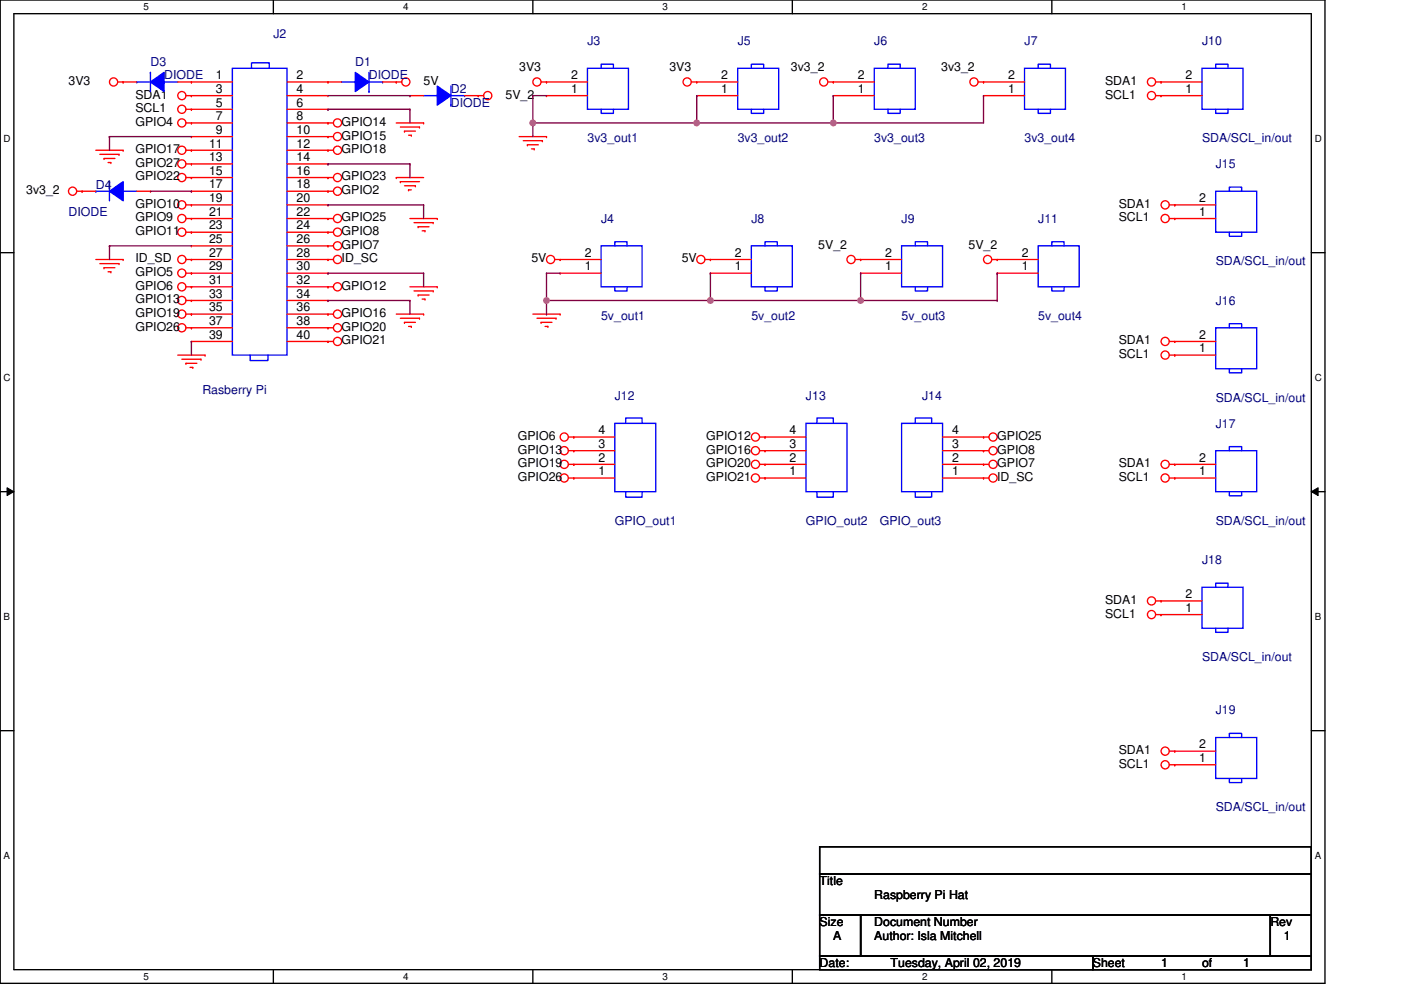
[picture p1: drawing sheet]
<svg xmlns="http://www.w3.org/2000/svg" width="297mm" height="210mm" viewBox="0 0 297 210" stroke-linecap="round" stroke-linejoin="round" font-family="sans-serif">
<path d="M0 0h280.9v208.5h-280.9zM2.9 2.9h275.1v202.7h-275.1z" fill="none" stroke="#000" stroke-width=".29"/>
<g fill="#fff">
<path d="M30.4 .3h1.2v2.3h-1.2z"/>
<path d="M30.4 205.9h1.2v2.3h-1.2z"/>
</g>
<path d="M58 0v2.9M58 205.6v2.9" fill="none" stroke="#000" stroke-width=".29"/>
<g fill="#fff">
<path d="M85.5 .3h1.1v2.3h-1.1z"/>
<path d="M85.5 205.9h1.1v2.3h-1.1z"/>
</g>
<path d="M113 0v2.9M113 205.6v2.9" fill="none" stroke="#000" stroke-width=".29"/>
<g fill="#fff">
<path d="M140.5 .3h1.1v2.3h-1.1z"/>
<path d="M140.5 205.9h1.1v2.3h-1.1z"/>
</g>
<path d="M168 0v2.9M168 205.6v2.9" fill="none" stroke="#000" stroke-width=".29"/>
<g fill="#fff">
<path d="M195.5 .3h1.2v2.3h-1.2z"/>
<path d="M195.5 205.9h1.2v2.3h-1.2z"/>
</g>
<path d="M223 0v2.9M223 205.6v2.9" fill="none" stroke="#000" stroke-width=".29"/>
<g fill="#fff">
<path d="M250.5 .3h1.2v2.3h-1.2z"/>
<path d="M250.5 205.9h1.2v2.3h-1.2z"/>
<path d="M.8 28.2h1.5v2.4h-1.5z"/>
<path d="M278.7 28.2h1.5v2.4h-1.5z"/>
<path d="M.8 78.9h1.5v2.3h-1.5z"/>
<path d="M278.7 78.9h1.5v2.3h-1.5z"/>
</g>
<path d="M0 53.6h2.9M278 53.6h2.9" fill="none" stroke="#000" stroke-width=".29"/>
<g fill="#fff">
<path d="M.8 129.6h1.4v2.3h-1.4z"/>
<path d="M278.7 129.6h1.4v2.3h-1.4z"/>
</g>
<path d="M0 104.2h2.9M278 104.2h2.9" fill="none" stroke="#000" stroke-width=".29"/>
<path d="M1.5 103.4l1.4 .8-1.4 .9zM278 104.2l1.5-.8v1.7z" fill="#000"/>
<path d="M1.5 103.4l1.4 .8-1.4 .9zM278 104.2l1.5-.8v1.7z" fill="none" stroke="#000" stroke-width=".21"/>
<g fill="#fff">
<path d="M.8 180.3h1.4v2.3h-1.4z"/>
<path d="M278.7 180.3h1.4v2.3h-1.4z"/>
</g>
<path d="M0 154.9h2.9M278 154.9h2.9M173.8 179.5h104.2v5.8h-104.2zM173.8 194h8.7v8.7h-8.7zM173.8 185.3h104.2v8.7h-104.2zM182.5 194h86.8v8.7h-86.8zM269.3 194h8.7v8.7h-8.7zM173.8 202.7h57.9v2.9h-57.9zM231.7 202.7h46.3v2.9h-46.3z" fill="none" stroke="#000" stroke-width=".29"/>
<g fill="none" stroke="#f00" stroke-width=".29">
<path d="M25 17.4h1.1M26.1 17.4h.1M84 17.4h.1M84 17.4h1.2M114.7 17.4h1.2M115.9 17.4h.1M146.6 17.4h1.1M147.7 17.4h.1M175.5 17.4h1.2M176.7 17.4h.1M207.4 17.4h1.1M208.5 17.4h.1"/>
<path d="M245 17.4h1.2M246.2 17.4h.1M20.3 31.9h5.8M21.2 32.7h4M22.1 33.6h.1M22.1 33.6h2.3M22.9 34.5h.6M23.5 34.5h.1M25.2 32.7h.1M26.1 31.9h.1M39.4 20.3h1.2M39.4 23.2h1.2"/>
<path d="M39.4 26.1h1.2M39.4 31.9h1.2M39.4 37.6h1.2M39.4 34.8h1.2M40.6 20.3h.1M40.6 23.2h.1M40.6 26.1h.1M40.6 31.9h.1M40.6 34.8h.1M40.6 37.6h.1M69.5 37.6h.1M69.5 26.1h.1"/>
<path d="M69.5 29h.1M69.5 31.9h.1M69.5 26.1h1.2M69.5 31.9h1.2M69.5 37.6h1.2M69.5 29h1.2M84 37.6h.1M84 26.1h5.8M84 37.6h5.8M84.9 38.5h.1M84.9 38.5h4M84.9 26.9h4"/>
<path d="M85.8 27.8h.1M85.8 39.4h2.3M85.8 27.8h2.3M86.6 28.7h.6M87.2 28.7h.1M88.1 39.4h.1M88.9 26.9h.1M89.8 26.1h.1M101.4 20.3h.1M101.4 20.3h1.1M110.1 29h5.8M110.9 29.8h4.1"/>
<path d="M111.8 30.7h2.3M111.8 30.7h.1M112.7 31.6h.6M113.3 31.6h.1M115 29.8h.1M115.9 29h.1M245 20.3h1.2M246.2 20.3h.1M16.3 40.5h1.1M17.4 40.5h.1M20.3 55h5.8M21.2 55.9h4"/>
<path d="M22.1 56.8h.1M22.1 56.8h2.3M22.9 57.6h.6M23.5 57.6h.1M25.2 55.9h.1M26.1 55h.1M39.4 55h1.2M39.4 43.4h1.2M39.4 46.3h1.2M39.4 49.2h1.2M39.4 57.9h1.2M40.6 43.4h.1"/>
<path d="M40.6 46.3h.1M40.6 49.2h.1M40.6 57.9h.1M40.6 55h.1M69.5 55h.1M69.5 52.1h.1M69.5 49.2h.1M69.5 46.3h.1M69.5 40.5h.1M69.5 55h1.2M69.5 40.5h1.2M69.5 46.3h1.2"/>
<path d="M69.5 49.2h1.2M69.5 52.1h1.2M86.6 40.3h.1M86.6 40.3h.6M86.9 46.3h5.8M87.8 47.2h4M88.7 48.1h.1M88.7 48.1h2.3M89.5 48.9h.6M90.1 48.9h.1M91.8 47.2h.1M92.7 46.3h.1"/>
<path d="M117.6 55h1.2M118.8 55h.1M149.5 55h9.8M150.6 55h.1M150.6 57.9h.1M150.6 57.9h8.7M181.3 55h1.2M182.5 55h.1M210.3 55h1.1M211.4 55h.1M247.9 43.4h1.2M247.9 46.3h1.2"/>
<path d="M249.1 43.4h.1M249.1 46.3h.1M37.7 75.3h5.8M38.6 76.2h4M39.4 77h.1M39.4 77h2.3M39.4 66.6h1.2M39.4 60.8h1.2M39.4 63.7h1.2M39.4 69.5h1.2M40.3 77.9h.6M40.6 60.8h.1"/>
<path d="M40.6 63.7h.1M40.6 66.6h.1M40.6 69.5h.1M40.9 77.9h.1M42.6 76.2h.1M43.5 75.3h.1M69.5 72.4h.1M69.5 69.5h.1M69.5 66.6h.1M69.5 60.8h.1M69.5 66.6h1.2M69.5 60.8h1.2"/>
<path d="M69.5 69.5h1.2M69.5 72.4h1.2M84 66.6h5.8M84.9 67.5h4M85.8 68.3h.1M85.8 68.3h2.3M86.6 69.2h.6M86.9 60.8h5.8M87.2 69.2h.1M87.8 61.7h4M88.7 62.6h.1M88.7 62.6h2.3"/>
<path d="M88.9 67.5h.1M89.5 63.4h.6M89.8 66.6h.1M90.1 63.4h.1M91.8 61.7h.1M92.7 60.8h.1M113 66.6h5.8M113.8 67.5h4.1M114.7 68.3h.1M114.7 68.3h2.3M115.6 69.2h.6M116.2 69.2h.1"/>
<path d="M117.9 67.5h.1M118.8 66.6h.1M247.9 75.3h1.2M247.9 72.4h1.2M249.1 72.4h.1M249.1 75.3h.1M120.5 92.7h1.2M120.5 95.6h1.2M120.5 98.5h1.2M121.7 92.7h.1M121.7 95.6h.1M121.7 98.5h.1"/>
<path d="M161 92.7h1.2M161 95.6h1.2M161 98.5h1.2M162.2 92.7h.1M162.2 95.6h.1M162.2 98.5h.1M208.5 92.7h.1M208.5 95.6h.1M208.5 98.5h.1M208.5 92.7h1.2M208.5 95.6h1.2M208.5 98.5h1.2"/>
<path d="M247.9 98.5h1.2M249.1 98.5h.1M120.5 101.4h1.2M121.7 101.4h.1M161 101.4h1.2M162.2 101.4h.1M208.5 101.4h.1M208.5 101.4h1.2M247.9 101.4h1.2M249.1 101.4h.1M245 127.4h1.2M245 130.3h1.2"/>
<path d="M246.2 127.4h.1M246.2 130.3h.1M247.9 159.3h1.2M249.1 159.3h.1M247.9 162.2h1.2M249.1 162.2h.1"/>
<circle cx="24.1" cy="17.4" r=".87"/>
<circle cx="86" cy="17.4" r=".87"/>
<circle cx="113.8" cy="17.4" r=".87"/>
<circle cx="145.7" cy="17.4" r=".87"/>
<circle cx="174.6" cy="17.4" r=".87"/>
<circle cx="206.5" cy="17.4" r=".87"/>
<circle cx="244.1" cy="17.4" r=".87"/>
<circle cx="38.6" cy="23.2" r=".87"/>
<circle cx="38.6" cy="26.1" r=".87"/>
<circle cx="38.6" cy="37.6" r=".87"/>
<circle cx="38.6" cy="31.9" r=".87"/>
<circle cx="38.6" cy="20.3" r=".87"/>
<circle cx="38.6" cy="34.7" r=".87"/>
<circle cx="71.6" cy="31.9" r=".87"/>
<circle cx="71.6" cy="37.6" r=".87"/>
<circle cx="71.6" cy="26.1" r=".87"/>
<circle cx="71.6" cy="29" r=".87"/>
<circle cx="103.4" cy="20.3" r=".87"/>
<circle cx="244.1" cy="20.3" r=".87"/>
<circle cx="15.4" cy="40.5" r=".87"/>
<circle cx="38.6" cy="43.4" r=".87"/>
<circle cx="38.6" cy="57.9" r=".87"/>
<circle cx="38.6" cy="46.3" r=".87"/>
<circle cx="38.6" cy="49.2" r=".87"/>
<circle cx="38.6" cy="55" r=".87"/>
<circle cx="71.6" cy="49.2" r=".87"/>
<circle cx="71.6" cy="55" r=".87"/>
<circle cx="71.6" cy="52.1" r=".87"/>
<circle cx="71.6" cy="46.3" r=".87"/>
<circle cx="71.6" cy="40.5" r=".87"/>
<circle cx="116.7" cy="55" r=".87"/>
<circle cx="148.6" cy="55" r=".87"/>
<circle cx="180.4" cy="55" r=".87"/>
<circle cx="209.4" cy="55" r=".87"/>
<circle cx="247" cy="46.3" r=".87"/>
<circle cx="247" cy="43.4" r=".87"/>
<circle cx="38.6" cy="63.7" r=".87"/>
<circle cx="38.6" cy="66.6" r=".87"/>
<circle cx="38.6" cy="69.5" r=".87"/>
<circle cx="38.6" cy="60.8" r=".87"/>
<circle cx="71.6" cy="72.4" r=".87"/>
<circle cx="71.6" cy="60.8" r=".87"/>
<circle cx="71.6" cy="66.6" r=".87"/>
<circle cx="71.6" cy="69.5" r=".87"/>
<circle cx="247" cy="75.3" r=".87"/>
<circle cx="247" cy="72.4" r=".87"/>
<circle cx="119.6" cy="92.7" r=".87"/>
<circle cx="119.6" cy="95.6" r=".87"/>
<circle cx="119.6" cy="98.5" r=".87"/>
<circle cx="160.2" cy="98.5" r=".87"/>
<circle cx="160.2" cy="95.6" r=".87"/>
<circle cx="160.2" cy="92.7" r=".87"/>
<circle cx="210.6" cy="95.6" r=".87"/>
<circle cx="210.6" cy="98.5" r=".87"/>
<circle cx="210.6" cy="92.7" r=".87"/>
<circle cx="247" cy="98.5" r=".87"/>
<circle cx="119.6" cy="101.3" r=".87"/>
<circle cx="160.2" cy="101.3" r=".87"/>
<circle cx="210.6" cy="101.3" r=".87"/>
<circle cx="247" cy="101.3" r=".87"/>
<circle cx="244.1" cy="130.3" r=".87"/>
<circle cx="244.1" cy="127.4" r=".87"/>
<circle cx="247" cy="159.3" r=".87"/>
<circle cx="247" cy="162.2" r=".87"/>
</g>
<path d="M23.2 38.5h.1M23.2 38.5v4.1M20.3 40.5h.1M20.3 40.5h2.9M26.1 40.5h.1M26.1 40.5h2.9M159.3 52.1h8.7v8.7h-8.7zM162.2 52.1v-.8h2.6v.8M162.2 60.8v.9h2.6v-.9" fill="none" stroke="#00f" stroke-width=".29"/>
<path d="M23.2 40.5l2.9-2v4.1z" fill-rule="evenodd" fill="#00f"/>
<g fill="none" stroke="#00f" stroke-width=".29">
<path d="M49.3 14.5h11.6v60.8h-11.6zM53.3 14.5v-1.2h3.8v1.2M72.4 17.4h2.9M75.3 17.4h.1M78.2 19.4h.1M78.2 15.4v4M78.2 17.4h2.9M81.1 17.4h.1M124.6 14.5h8.6v8.7h-8.6zM127.5 14.5v-.9h2.6v.9M156.4 14.5h8.7v8.7h-8.7zM159.3 14.5v-.9h2.6v.9"/>
<path d="M254.9 14.5h8.6v8.7h-8.6zM257.8 14.5v-.9h2.6v.9M127.5 23.2v.8h2.6v-.8M159.3 23.2v.8h2.6v-.8M257.8 23.2v.8h2.6v-.8M23.2 40.5l2.9-2v4.1zM127.5 52.1h8.6v8.7h-8.6zM130.3 52.1v-.8h2.7v.8M191.2 52.1h8.6v8.7h-8.6zM194.1 52.1v-.8h2.6v.8M53 75.3v1.1h3.8v-1.1M130.3 60.8v.9h2.7v-.9"/>
<path d="M194.1 60.8v.9h2.6v-.9M257.8 69.5h8.6v8.7h-8.6zM260.6 78.2v.9h2.7v-.9M260.6 69.5v-.9h2.7v.9M130.3 89.8h8.7v14.4h-8.7zM132.7 89.8v-1.2h3.4v1.2M170.9 89.8h8.7v14.4h-8.7zM173.2 89.8v-1.2h3.5v1.2M191.2 89.8h8.6v14.4h-8.6zM194.1 89.8v-1.2h3.4v1.2M132.7 104.2v1.2h3.4v-1.2M173.2 104.2v1.2h3.5v-1.2"/>
<path d="M194.1 104.2v1.2h3.4v-1.2M254.9 124.5h8.6v8.7h-8.6zM257.8 133.2v.9h2.6v-.9M257.8 124.5v-.9h2.6v.9M257.8 156.4h8.6v8.7h-8.6zM260.6 156.4v-.9h2.7v.9M260.6 165.1v.8h2.7v-.8"/>
</g>
<g fill="none" stroke="#f00" stroke-width=".29">
<path d="M40.6 17.4h.1M40.6 17.4h8.7M60.9 17.4h8.6M69.5 17.4h.1M115.9 17.4h8.7M115.9 17.4h.1M147.7 17.4h8.7M147.7 17.4h.1M246.2 17.4h.1M246.2 17.4h8.7M40.6 20.3h.1M40.6 23.2h.1"/>
<path d="M40.6 26.1h.1M40.6 29h.1M40.6 31.9h.1M40.6 34.8h.1M40.6 37.6h.1M40.6 20.3h8.7M40.6 23.2h8.7M40.6 26.1h8.7M40.6 29h8.7M40.6 31.9h8.7M40.6 34.8h8.7M40.6 37.6h8.7"/>
<path d="M60.9 20.3h8.6M60.9 23.2h8.6M60.9 26.1h8.6M60.9 29h8.6M60.9 31.9h8.6M60.9 34.8h8.6M60.9 37.6h8.6M69.5 20.3h.1M69.5 23.2h.1M69.5 26.1h.1M69.5 29h.1M69.5 31.9h.1"/>
<path d="M69.5 34.8h.1M69.5 37.6h.1M115.9 20.3h8.7M115.9 20.3h.1M147.7 20.3h8.7M147.7 20.3h.1M246.2 20.3h.1M246.2 20.3h8.7M17.4 40.5h.1M17.4 40.5h2.9M29 40.5h2.9M31.9 40.5h.1"/>
<path d="M40.6 40.5h.1M40.6 43.4h.1M40.6 46.3h.1M40.6 49.2h.1M40.6 52.1h.1M40.6 55h.1M40.6 57.9h.1M40.6 40.5h8.7M40.6 57.9h8.7M40.6 55h8.7M40.6 43.4h8.7M40.6 46.3h8.7"/>
<path d="M40.6 49.2h8.7M40.6 52.1h8.7M60.9 40.5h8.6M60.9 57.9h8.6M60.9 55h8.6M60.9 43.4h8.6M60.9 46.3h8.6M60.9 49.2h8.6M60.9 52.1h8.6M69.5 40.5h.1M69.5 43.4h.1M69.5 46.3h.1"/>
<path d="M69.5 49.2h.1M69.5 52.1h.1M69.5 55h.1M69.5 57.9h.1M118.8 57.9h.1M118.8 55h.1M118.8 57.9h8.7M118.8 55h8.7M182.5 57.9h.1M182.5 55h.1M182.5 57.9h8.7M182.5 55h8.7"/>
<path d="M40.6 60.8h.1M40.6 63.7h.1M40.6 66.6h.1M40.6 69.5h.1M40.6 72.4h.1M40.6 60.8h8.7M40.6 63.7h8.7M40.6 66.6h8.7M40.6 69.5h8.7M40.6 72.4h8.7M60.9 60.8h8.6M60.9 63.7h8.6"/>
<path d="M60.9 66.6h8.6M60.9 69.5h8.6M60.9 72.4h8.6M69.5 60.8h.1M69.5 63.7h.1M69.5 66.6h.1M69.5 69.5h.1M69.5 72.4h.1M249.1 75.3h.1M249.1 72.4h.1M249.1 72.4h8.7M249.1 75.3h8.7"/>
<path d="M121.7 98.5h8.6M121.7 95.6h8.6M121.7 92.7h8.6M121.7 98.5h.1M121.7 95.6h.1M121.7 92.7h.1M162.2 98.5h.1M162.2 95.6h.1M162.2 92.7h.1M162.2 98.5h8.7M162.2 95.6h8.7M162.2 92.7h8.7"/>
<path d="M199.8 98.5h8.7M199.8 95.6h8.7M199.8 92.7h8.7M208.5 98.5h.1M208.5 95.6h.1M208.5 92.7h.1M121.7 101.4h8.6M121.7 101.4h.1M162.2 101.4h.1M162.2 101.4h8.7M199.8 101.4h8.7M208.5 101.4h.1"/>
<path d="M246.2 130.3h.1M246.2 127.4h.1M246.2 130.3h8.7M246.2 127.4h8.7M249.1 159.3h.1M249.1 159.3h8.7M249.1 162.2h.1M249.1 162.2h8.7"/>
</g>
<path d="M75.3 15.4l2.9 2-2.9 2z" fill-rule="evenodd" fill="#00f"/>
<g fill="none" stroke="#00f" stroke-width=".29">
<path d="M75.3 15.4l2.9 2-2.9 2zM95.6 18.2v4.1M185.4 14.5h8.7v8.7h-8.7zM188.3 14.5v-.9h2.6v.9M89.8 20.3h2.9M92.7 20.3h.1M95.6 22.3h.1M95.6 20.3h2.9M98.5 20.3h.1M188.3 23.2v.8h2.6v-.8M220.1 52.1h8.7v8.7h-8.7zM223 52.1v-.8h2.6v.8"/>
<path d="M257.8 40.5h8.6v8.7h-8.6zM260.6 49.2v.9h2.7v-.9M260.6 40.5v-.8h2.7v.8M223 60.8v.9h2.6v-.9"/>
</g>
<g fill="none" stroke="#f00" stroke-width=".29">
<path d="M69.5 17.4h.1M69.5 17.4h2.9M81.1 17.4h2.9M84 17.4h.1M176.7 17.4h.1M176.7 17.4h8.7M176.7 20.3h.1M176.7 20.3h8.7M211.4 57.9h8.7M211.4 55h8.7M211.4 57.9h.1M211.4 55h.1"/>
<path d="M249.1 46.3h.1M249.1 43.4h.1M249.1 46.3h8.7M249.1 43.4h8.7"/>
</g>
<path d="M92.7 18.2l2.9 2.1-2.9 2z" fill-rule="evenodd" fill="#00f"/>
<g fill="none" stroke="#00f" stroke-width=".29">
<path d="M29 17.4h.1M29 17.4h2.9M31.9 15.4h.1M31.9 15.4v4M34.8 17.4h.1M34.8 17.4h2.9M92.7 18.2l2.9 2.1-2.9 2zM217.2 14.5h8.7v8.7h-8.7zM220.1 14.5v-.9h2.6v.9M220.1 23.2v.8h2.6v-.8M257.8 95.6h8.6v8.6h-8.6zM260.6 95.6v-.9h2.7v.9"/>
<path d="M260.6 104.2v.9h2.7v-.9"/>
</g>
<path d="M208.5 17.4h8.7M208.5 17.4h.1M86.9 20.3h.1M86.9 20.3h2.9M98.5 20.3h2.9M101.4 20.3h.1M208.5 20.3h8.7M208.5 20.3h.1M249.1 98.5h.1M249.1 98.5h8.7M249.1 101.4h.1M249.1 101.4h8.7" fill="none" stroke="#f00" stroke-width=".29"/>
<path d="M31.9 17.4l2.9-2v4z" fill-rule="evenodd" fill="#00f"/>
<path d="M31.9 17.4l2.9-2v4z" fill="none" stroke="#00f" stroke-width=".29"/>
<path d="M26.1 17.4h.1M26.1 17.4h2.9M37.7 17.4h2.9M40.6 17.4h.1" fill="none" stroke="#f00" stroke-width=".29"/>
<g fill="none" stroke="#7f0040" stroke-width=".29">
<path d="M23.2 29h.1M23.2 29v2.9M23.2 29h17.4M69.5 23.2h.1M69.5 34.8h.1M69.5 23.2h17.4M69.5 34.8h17.4M86.9 34.8h.1M86.9 23.2h.1M86.9 23.2v2.9M86.9 34.8v2.8M113 20.3h.1"/>
<path d="M113 26.1h.1M113 20.3v5.8M113 26.1h34.7M113 20.3h2.9M23.2 52.1h.1M23.2 52.1v2.9M23.2 52.1h17.4M69.5 43.4h.1M69.5 57.9h.1M69.5 43.4h20.3M69.5 57.9h20.3M89.8 43.4h.1"/>
<path d="M89.8 57.9h.1M89.8 43.4v2.9M89.8 57.9v2.9M40.6 72.4h.1M40.6 72.4v2.9M69.5 63.7h.1M69.5 63.7h17.4M86.9 63.7h.1M86.9 63.7v2.9"/>
</g>
<circle cx="147.7" cy="26.1" r=".58" fill="#f0f"/>
<circle cx="147.7" cy="26.1" r=".58" fill="none" stroke="#f0f" stroke-width=".29"/>
<circle cx="113" cy="26.1" r=".58" fill="#f0f"/>
<circle cx="113" cy="26.1" r=".58" fill="none" stroke="#f0f" stroke-width=".29"/>
<path d="M113 26.1h.1M113 26.1v2.9M147.7 20.3h.1M147.7 20.3v5.8h60.8M176.7 26.1h.1M176.7 20.3h.1M176.7 20.3v5.8" fill="none" stroke="#7f0040" stroke-width=".29"/>
<circle cx="176.7" cy="26.1" r=".58" fill="#f0f"/>
<circle cx="176.7" cy="26.1" r=".58" fill="none" stroke="#f0f" stroke-width=".29"/>
<path d="M208.5 20.3h.1M208.5 20.3v5.8M115.9 57.9h2.9M115.9 57.9h.1M115.9 57.9v5.8M115.9 63.7h34.7M115.9 63.7h.1" fill="none" stroke="#7f0040" stroke-width=".29"/>
<circle cx="150.6" cy="63.7" r=".58" fill="#f0f"/>
<circle cx="150.6" cy="63.7" r=".58" fill="none" stroke="#f0f" stroke-width=".29"/>
<circle cx="115.9" cy="63.7" r=".58" fill="#f0f"/>
<circle cx="115.9" cy="63.7" r=".58" fill="none" stroke="#f0f" stroke-width=".29"/>
<path d="M150.6 57.9h.1M150.6 57.9v5.8h31.9M182.5 63.7h.1" fill="none" stroke="#7f0040" stroke-width=".29"/>
<circle cx="182.5" cy="63.7" r=".58" fill="#f0f"/>
<circle cx="182.5" cy="63.7" r=".58" fill="none" stroke="#f0f" stroke-width=".29"/>
<path d="M69.5 20.3h17.4M86.9 20.3h.1M31.9 40.5h8.7M40.6 40.5h.1M182.5 57.9h.1M182.5 57.9v5.8h28.9M211.4 57.9h.1M211.4 57.9v5.8M115.9 66.6h.1M115.9 63.7v2.9M211.4 63.7h.1" fill="none" stroke="#7f0040" stroke-width=".29"/>
<circle cx="147.7" cy="26.1" r=".58" fill="#f0f"/>
<circle cx="147.7" cy="26.1" r=".58" fill="none" stroke="#f0f" stroke-width=".29"/>
<circle cx="113" cy="26.1" r=".58" fill="#f0f"/>
<circle cx="113" cy="26.1" r=".58" fill="none" stroke="#f0f" stroke-width=".29"/>
<circle cx="176.7" cy="26.1" r=".58" fill="#f0f"/>
<circle cx="176.7" cy="26.1" r=".58" fill="none" stroke="#f0f" stroke-width=".29"/>
<circle cx="150.6" cy="63.7" r=".58" fill="#f0f"/>
<circle cx="150.6" cy="63.7" r=".58" fill="none" stroke="#f0f" stroke-width=".29"/>
<circle cx="115.9" cy="63.7" r=".58" fill="#f0f"/>
<circle cx="115.9" cy="63.7" r=".58" fill="none" stroke="#f0f" stroke-width=".29"/>
<circle cx="182.5" cy="63.7" r=".58" fill="#f0f"/>
<circle cx="182.5" cy="63.7" r=".58" fill="none" stroke="#f0f" stroke-width=".29"/>
<g font-size="2.6" fill="#00007f">
<text x="58" y="8.2">J2</text>
<text x="124.6" y="9.6">J3</text>
<text x="156.4" y="9.6">J5</text>
<text x="185.4" y="9.6">J6</text>
<text x="217.2" y="9.6">J7</text>
<text x="254.9" y="9.6">J10</text>
<text x="31.9" y="13.9">D3</text>
<text x="34.8" y="16.8">DIODE</text>
<text x="75.3" y="13.9">D1</text>
<text x="78.2" y="16.8">DIODE</text>
<text x="95.6" y="19.7">D2</text>
<text x="95.6" y="22.6">DIODE</text>
<text x="124.6" y="30.2">3v3_out1</text>
<text x="156.4" y="30.2">3v3_out2</text>
<text x="185.4" y="30.2">3v3_out3</text>
<text x="217.2" y="30.2">3v3_out4</text>
<text x="254.9" y="30.2">SDA/SCL_in/out</text>
<text x="257.8" y="35.7">J15</text>
<text x="20.3" y="40">D4</text>
<text x="14.5" y="45.8">DIODE</text>
<text x="127.5" y="47.2">J4</text>
<text x="159.3" y="47.2">J8</text>
<text x="191.2" y="47.2">J9</text>
<text x="220.1" y="47.2">J11</text>
<text x="257.8" y="56.2">SDA/SCL_in/out</text>
<text x="257.8" y="64.6">J16</text>
<text x="127.5" y="67.8">5v_out1</text>
<text x="159.3" y="67.8">5v_out2</text>
<text x="191.2" y="67.8">5v_out3</text>
<text x="220.1" y="67.8">5v_out4</text>
<text x="42.9" y="83.4">Rasberry Pi</text>
<text x="130.3" y="84.9">J12</text>
<text x="170.9" y="84.9">J13</text>
<text x="195.5" y="84.9">J14</text>
<text x="257.8" y="85.2">SDA/SCL_in/out</text>
<text x="257.8" y="90.7">J17</text>
<text x="130.3" y="111.2">GPIO_out1</text>
<text x="170.9" y="111.2">GPIO_out2</text>
<text x="186.5" y="111.2">GPIO_out3</text>
<text x="257.8" y="111.2">SDA/SCL_in/out</text>
<text x="254.9" y="119.6">J18</text>
<text x="254.9" y="140.2">SDA/SCL_in/out</text>
<text x="257.8" y="151.5">J19</text>
<text x="257.8" y="172">SDA/SCL_in/out</text>
</g>
<g font-size="2.6">
<text x="14.5" y="18">3V3</text>
<text x="45.8" y="16.8">1</text>
<text x="62.9" y="16.8">2</text>
<text x="89.8" y="18">5V</text>
<text x="110.1" y="15.1">3V3</text>
<text x="121.1" y="16.8">2</text>
<text x="141.9" y="15.1">3V3</text>
<text x="152.9" y="16.8">2</text>
<text x="167.7" y="15.1">3v3_2</text>
<text x="181.9" y="16.8">2</text>
<text x="199.5" y="15.1">3v3_2</text>
<text x="213.7" y="16.8">2</text>
<text x="234.3" y="18">SDA1</text>
<text x="251.4" y="16.8">2</text>
<text x="28.7" y="20.9">SDA1</text>
<text x="28.7" y="23.8">SCL1</text>
<text x="45.8" y="19.7">3</text>
<text x="45.8" y="22.6">5</text>
<text x="62.9" y="19.7">4</text>
<text x="62.9" y="22.6">6</text>
<text x="107.2" y="20.9">5V_2</text>
<text x="121.1" y="19.7">1</text>
<text x="152.9" y="19.7">1</text>
<text x="181.9" y="19.7">1</text>
<text x="213.7" y="19.7">1</text>
<text x="234.3" y="20.9">SCL1</text>
<text x="251.4" y="19.7">1</text>
<text x="28.7" y="26.7">GPIO4</text>
<text x="45.8" y="25.5">7</text>
<text x="45.8" y="28.4">9</text>
<text x="62.9" y="25.5">8</text>
<text x="62.9" y="28.4">10</text>
<text x="72.4" y="26.7">GPIO14</text>
<text x="72.4" y="29.6">GPIO15</text>
<text x="28.7" y="32.5">GPIO17</text>
<text x="28.7" y="35.4">GPIO27</text>
<text x="44.3" y="31.3">11</text>
<text x="44.3" y="34.2">13</text>
<text x="62.9" y="31.3">12</text>
<text x="62.9" y="34.2">14</text>
<text x="72.4" y="32.5">GPIO18</text>
<text x="5.5" y="41.2">3v3_2</text>
<text x="28.7" y="38.3">GPIO22</text>
<text x="44.3" y="37.1">15</text>
<text x="44.3" y="40">17</text>
<text x="62.9" y="37.1">16</text>
<text x="62.9" y="40">18</text>
<text x="72.4" y="41.2">GPIO2</text>
<text x="72.4" y="38.3">GPIO23</text>
<text x="28.7" y="44.1">GPIO10</text>
<text x="28.7" y="47">GPIO9</text>
<text x="44.3" y="42.9">19</text>
<text x="44.3" y="45.8">21</text>
<text x="62.9" y="42.9">20</text>
<text x="62.9" y="45.8">22</text>
<text x="72.4" y="47">GPIO25</text>
<text x="237.2" y="44.1">SDA1</text>
<text x="237.2" y="47">SCL1</text>
<text x="254.3" y="45.8">1</text>
<text x="254.3" y="42.9">2</text>
<text x="28.7" y="49.8">GPIO11</text>
<text x="44.3" y="48.6">23</text>
<text x="44.3" y="51.5">25</text>
<text x="62.9" y="48.6">24</text>
<text x="62.9" y="51.5">26</text>
<text x="72.4" y="52.7">GPIO7</text>
<text x="72.4" y="49.8">GPIO8</text>
<text x="173.5" y="52.7">5V_2</text>
<text x="205.3" y="52.7">5V_2</text>
<text x="28.7" y="58.5">GPIO5</text>
<text x="28.7" y="55.6">ID_SD</text>
<text x="44.3" y="54.4">27</text>
<text x="44.3" y="57.3">29</text>
<text x="62.9" y="54.4">28</text>
<text x="62.9" y="57.3">30</text>
<text x="72.4" y="55.6">ID_SC</text>
<text x="112.7" y="55.6">5V</text>
<text x="124" y="57.3">1</text>
<text x="124" y="54.4">2</text>
<text x="144.5" y="55.6">5V</text>
<text x="155.8" y="57.3">1</text>
<text x="155.8" y="54.4">2</text>
<text x="187.7" y="57.3">1</text>
<text x="187.7" y="54.4">2</text>
<text x="216.6" y="57.3">1</text>
<text x="216.6" y="54.4">2</text>
<text x="28.7" y="61.4">GPIO6</text>
<text x="28.7" y="64.3">GPIO13</text>
<text x="44.3" y="60.2">31</text>
<text x="44.3" y="63.1">33</text>
<text x="62.9" y="60.2">32</text>
<text x="62.9" y="63.1">34</text>
<text x="72.4" y="61.4">GPIO12</text>
<text x="28.7" y="67.2">GPIO19</text>
<text x="28.7" y="70.1">GPIO26</text>
<text x="44.3" y="66">35</text>
<text x="44.3" y="68.9">37</text>
<text x="44.3" y="71.8">39</text>
<text x="62.9" y="66">36</text>
<text x="62.9" y="68.9">38</text>
<text x="62.9" y="71.8">40</text>
<text x="72.4" y="70.1">GPIO20</text>
<text x="72.4" y="67.2">GPIO16</text>
<text x="254.3" y="71.8">2</text>
<text x="72.4" y="73">GPIO21</text>
<text x="237.2" y="73">SDA1</text>
<text x="237.2" y="75.9">SCL1</text>
<text x="254.3" y="74.7">1</text>
<text x="109.8" y="93.3">GPIO6</text>
<text x="126.9" y="95">3</text>
<text x="126.9" y="92.1">4</text>
<text x="149.7" y="93.3">GPIO12</text>
<text x="167.4" y="95">3</text>
<text x="167.4" y="92.1">4</text>
<text x="201.9" y="95">3</text>
<text x="201.9" y="92.1">4</text>
<text x="211.4" y="93.3">GPIO25</text>
<text x="109.8" y="96.2">GPIO13</text>
<text x="109.8" y="99.1">GPIO19</text>
<text x="109.8" y="102">GPIO26</text>
<text x="126.9" y="100.8">1</text>
<text x="126.9" y="97.9">2</text>
<text x="149.7" y="96.2">GPIO16</text>
<text x="149.7" y="99.1">GPIO20</text>
<text x="149.7" y="102">GPIO21</text>
<text x="167.4" y="100.8">1</text>
<text x="167.4" y="97.9">2</text>
<text x="201.9" y="100.8">1</text>
<text x="201.9" y="97.9">2</text>
<text x="211.4" y="96.2">GPIO8</text>
<text x="211.4" y="99.1">GPIO7</text>
<text x="211.4" y="102">ID_SC</text>
<text x="237.2" y="99.1">SDA1</text>
<text x="237.2" y="102">SCL1</text>
<text x="254.3" y="100.8">1</text>
<text x="254.3" y="97.9">2</text>
<text x="234.3" y="128">SDA1</text>
<text x="234.3" y="130.9">SCL1</text>
<text x="251.4" y="129.7">1</text>
<text x="251.4" y="126.8">2</text>
<text x="237.2" y="159.9">SDA1</text>
<text x="254.3" y="161.6">1</text>
<text x="254.3" y="158.7">2</text>
<text x="237.2" y="162.8">SCL1</text>
<text x="173.8" y="187.7">Title</text>
<text x="185.4" y="190.6">Raspberry Pi Hat</text>
<text x="173.8" y="196.4">Size</text>
<text x="185.4" y="196.4">Document Number</text>
<text x="269.3" y="196.4">Rev</text>
<text x="176.7" y="199.3">A</text>
<text x="185.4" y="199.3">Author: Isla Mitchell</text>
<text x="272.2" y="199.3">1</text>
<text x="173.8" y="205.1">Date:</text>
<text x="188.8" y="205.1">Tuesday, April 02, 2019</text>
<text x="231.7" y="205.1">Sheet</text>
<text x="246.2" y="205.1">1</text>
<text x="254.9" y="205.1">of</text>
<text x="263.5" y="205.1">1</text>
</g>
<g font-size="2.1">
<text x="30.4" y="2.2">5</text>
<text x="85.5" y="2.2">4</text>
<text x="140.5" y="2.2">3</text>
<text x="195.5" y="2.2">2</text>
<text x="250.5" y="2.2">1</text>
<text x=".8" y="30.1">D</text>
<text x="278.7" y="30.1">D</text>
<text x=".8" y="80.8">C</text>
<text x="278.7" y="80.8">C</text>
<text x=".8" y="131.5">B</text>
<text x="278.7" y="131.5">B</text>
<text x=".8" y="182.1">A</text>
<text x="278.7" y="182.1">A</text>
<text x="30.4" y="207.8">5</text>
<text x="85.5" y="207.8">4</text>
<text x="140.5" y="207.8">3</text>
<text x="195.5" y="207.8">2</text>
<text x="250.5" y="207.8">1</text>
</g>
</svg>
